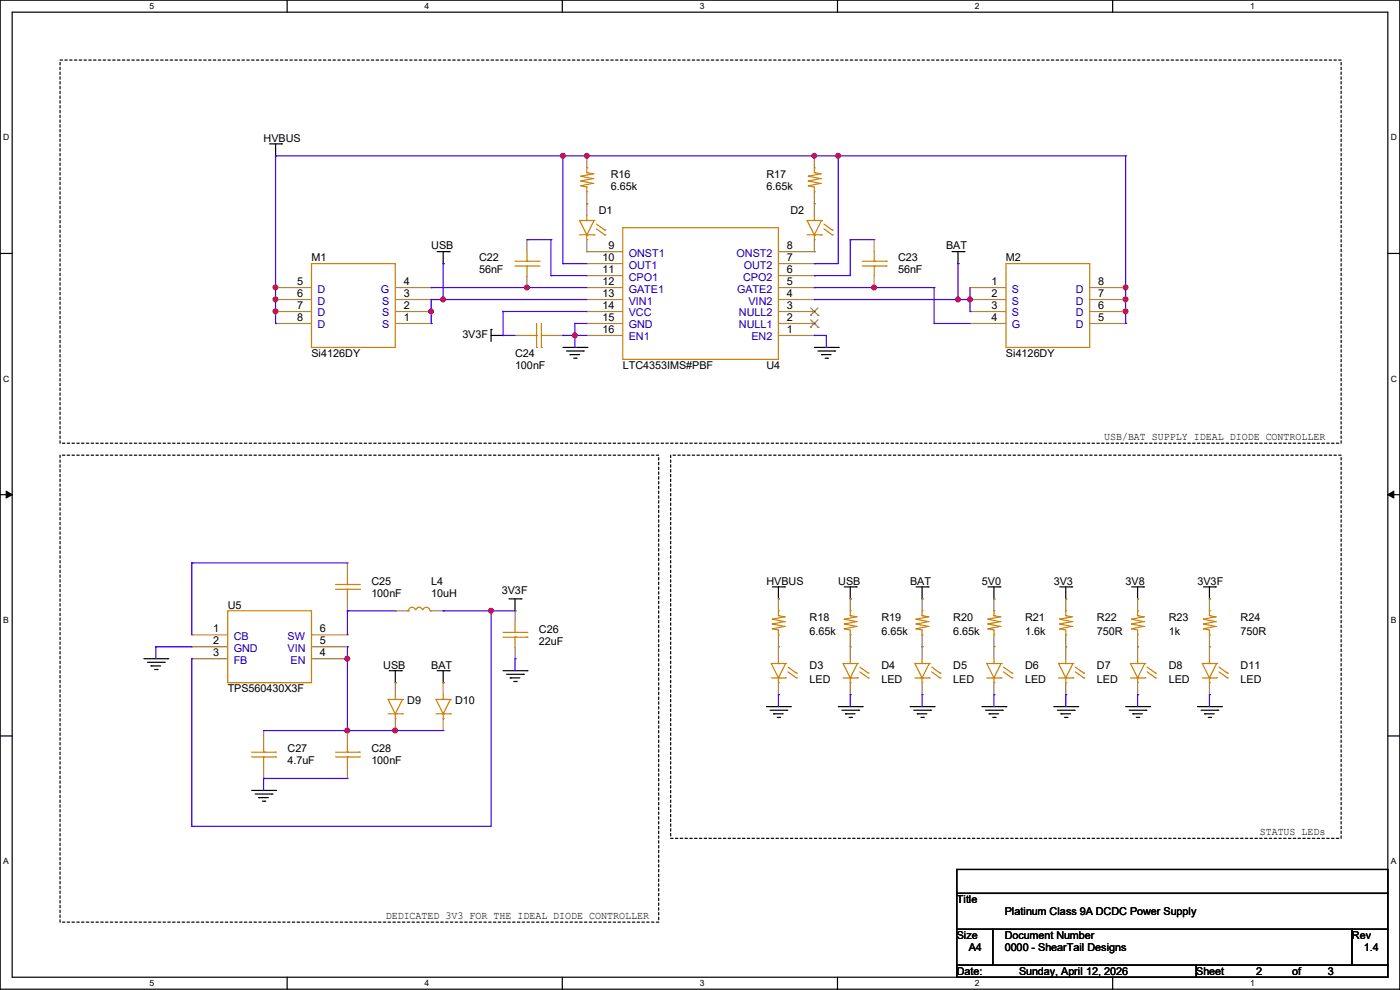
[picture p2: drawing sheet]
<svg xmlns="http://www.w3.org/2000/svg" width="297mm" height="210mm" viewBox="0 0 297 210" stroke-linecap="round" stroke-linejoin="round" font-family="sans-serif">
<path d="M0 0h297v209.8h-297zM2.6 2.6h291.8v204.7h-291.8z" fill="none" stroke="#000" stroke-width=".25"/>
<g fill="#fff">
<path d="M31.7 .3h1v2h-1z"/>
<path d="M31.7 207.6h1v1.9h-1z"/>
</g>
<path d="M60.9 0v2.6M60.9 207.3v2.5" fill="none" stroke="#000" stroke-width=".25"/>
<g fill="#fff">
<path d="M90.1 .3h1v2h-1z"/>
<path d="M90.1 207.6h1v1.9h-1z"/>
</g>
<path d="M119.3 0v2.6M119.3 207.3v2.5" fill="none" stroke="#000" stroke-width=".25"/>
<g fill="#fff">
<path d="M148.5 .3h.9v2h-.9z"/>
<path d="M148.5 207.6h.9v1.9h-.9z"/>
</g>
<path d="M177.7 0v2.6M177.7 207.3v2.5" fill="none" stroke="#000" stroke-width=".25"/>
<g fill="#fff">
<path d="M206.8 .3h1v2h-1z"/>
<path d="M206.8 207.6h1v1.9h-1z"/>
</g>
<path d="M236.1 0v2.6M236.1 207.3v2.5" fill="none" stroke="#000" stroke-width=".25"/>
<g fill="#fff">
<path d="M265.2 .3h1v2h-1z"/>
<path d="M265.2 207.6h1v1.9h-1z"/>
<path d="M.7 28.2h1.2v1.9h-1.2z"/>
<path d="M295.1 28.2h1.2v1.9h-1.2z"/>
<path d="M.7 79.3h1.2v2h-1.2z"/>
<path d="M295.1 79.3h1.2v2h-1.2z"/>
</g>
<path d="M0 53.8h2.6M294.4 53.8h2.6" fill="none" stroke="#000" stroke-width=".25"/>
<g fill="#fff">
<path d="M.7 130.5h1.2v2h-1.2z"/>
<path d="M295.1 130.5h1.1v2h-1.1z"/>
</g>
<path d="M0 104.9h2.6M294.4 104.9h2.6" fill="none" stroke="#000" stroke-width=".25"/>
<path d="M1.3 104.2l1.3 .7-1.3 .8zM294.4 104.9l1.3-.7v1.5z" fill="#000" stroke="#000" stroke-width=".21"/>
<g fill="#fff">
<path d="M.7 181.7h1.2v2h-1.2z"/>
<path d="M295.1 181.7h1.1v2h-1.1z"/>
</g>
<g fill="none" stroke="#000" stroke-width=".25">
<path d="M57.2 30.5h2.5M58.5 33.1h.1M58.5 30.5v2.6M59.7 30.5h.1M92.8 53.4h2.5M94 55.9h.1M94 53.4v2.5M95.3 53.4h.1M202 53.4h2.5M203.2 55.9h.1M203.2 53.4v2.5M204.5 53.4h.1"/>
<path d="M104.2 69.9h.1M104.2 71.2h2.5M104.2 69.9v2.5M106.7 71.2h.1M119.4 73.7h5.1M120.2 74.5h3.5M120.9 75.2h.1M120.9 75.2h2.1M121.7 76h.5M122.2 76h.1M123.7 74.5h.1M124.5 73.7h.1"/>
<path d="M172.8 73.7h5M173.5 74.5h3.6M174.3 75.2h.1M174.3 75.2h2M175 76h.6M175.6 76h.1M177.1 74.5h.1M177.8 73.7h.1M30.5 139.7h5.1M35.6 139.7h.1M108 127h2.5M109.3 129.6h.1"/>
<path d="M109.3 127v2.6M110.5 127h.1M163.9 124.5h2.5M165.1 127h.1M165.1 124.5v2.5M166.4 124.5h.1M179.1 124.5h2.6M180.4 127h.1M180.4 124.5v2.5M181.7 124.5h.1M194.4 124.5h2.5M195.6 127h.1"/>
<path d="M195.6 124.5v2.5M196.9 124.5h.1M209.6 124.5h2.5M210.9 127h.1M210.9 124.5v2.5M212.1 124.5h.1M224.8 124.5h2.6M226.1 127h.1M226.1 124.5v2.5M227.4 124.5h.1M240.1 124.5h2.5M241.3 127h.1"/>
<path d="M241.3 124.5v2.5M242.6 124.5h.1M255.3 124.5h2.6M256.6 127h.1M256.6 124.5v2.5M257.9 124.5h.1M0 156.1h2.6M31.3 140.5h3.5M32 141.3h.1M32 141.3h2.1M32.8 142h.5M33.3 142h.1"/>
<path d="M34.8 140.5h.1M82.6 142.3h2.5M83.9 144.8h.1M83.9 142.3v2.5M85.1 142.3h.1M92.8 142.3h2.5M94 144.8h.1M94 142.3v2.5M95.3 142.3h.1M106.7 142.3h5.1M107.5 143h3.5M108.2 143.8h.1"/>
<path d="M108.2 143.8h2.1M109 144.6h.5M109.5 144.6h.1M111 143h.1M111.8 142.3h.1M162.6 149.9h5.1M163.4 150.7h3.5M164.1 151.4h.1M164.1 151.4h2.1M164.9 152.2h.5M165.4 152.2h.1M166.9 150.7h.1"/>
<path d="M167.7 149.9h.1M177.8 149.9h5.1M178.6 150.7h3.6M179.4 151.4h.1M179.4 151.4h2M180.1 152.2h.5M180.6 152.2h.1M182.2 150.7h.1M182.9 149.9h.1M193.1 149.9h5.1M193.8 150.7h3.6M194.6 151.4h.1"/>
<path d="M194.6 151.4h2M195.4 152.2h.5M195.9 152.2h.1M197.4 150.7h.1M198.2 149.9h.1M208.3 149.9h5.1M209.1 150.7h3.5M209.8 151.4h.1M209.8 151.4h2.1M210.6 152.2h.5M211.1 152.2h.1M212.6 150.7h.1"/>
<path d="M213.4 149.9h.1M223.6 149.9h5M224.3 150.7h3.6M225.1 151.4h.1M225.1 151.4h2M225.8 152.2h.6M226.4 152.2h.1M227.9 150.7h.1M228.6 149.9h.1M238.8 149.9h5.1M239.6 150.7h3.5M240.3 151.4h.1"/>
<path d="M240.3 151.4h2.1M241.1 152.2h.5M241.6 152.2h.1M243.1 150.7h.1M243.9 149.9h.1M254 149.9h5.1M254.8 150.7h3.6M255.6 151.4h.1M255.6 151.4h2M256.3 152.2h.5M256.8 152.2h.1M258.4 150.7h.1"/>
<path d="M259.1 149.9h.1M294.4 156.1h2.6M53.4 167.7h5.1M54.1 168.4h3.6M54.9 169.2h.1M54.9 169.2h2M55.7 170h.5M56.2 170h.1M57.7 168.4h.1M58.5 167.7h.1M203 184.4h91.4v5.1h-91.4zM203 189.5h91.4v7.6h-91.4z"/>
<path d="M203 197.1h7.6v7.7h-7.6zM210.6 197.1h76.2v7.7h-76.2zM286.8 197.1h7.6v7.7h-7.6zM203 204.8h50.8v2.5h-50.8zM253.8 204.8h40.6v2.5h-40.6z"/>
</g>
<path d="M12.7 12.7h271.8v81.3h-271.8zM12.7 96.6h127v99h-127zM142.3 96.6h142.2v81.2h-142.2z" fill="none" stroke="#000" stroke-width=".25" stroke-dasharray=".5"/>
<g fill="none" stroke="#cc8006" stroke-width=".25">
<path d="M123.2 39.4h.1M123.2 38.4h.1M123.2 37.4h.1M123.2 39.4l1.3 .3v1M123.2 38.4l2.6 .5M123.2 37.4l2.6 .5M124.5 36.6h.1M124.5 35.6h.1M124.5 35.6v1M124.5 36.6l1.3 .3M125.8 38.9h.1M125.8 36.9h.1"/>
<path d="M125.8 37.9h.1M125.8 38.9l-2.6 .5M125.8 36.9l-2.6 .5M125.8 37.9l-2.6 .5M171.5 39.4h.1M171.5 38.4h.1M171.5 37.4h.1M171.5 39.4l1.3 .3v1M171.5 38.4l2.5 .5M171.5 37.4l2.5 .5M172.8 36.6h.1M172.8 35.6h.1"/>
<path d="M172.8 35.6v1M172.8 36.6l1.2 .3M174 38.9h.1M174 36.9h.1M174 37.9h.1M174 38.9l-2.5 .5M174 36.9l-2.5 .5M174 37.9l-2.5 .5M66.1 55.9h17.8v17.8h-17.8zM109.3 55.4h5M109.3 56.4h5M111.8 55.4h.1"/>
<path d="M111.8 56.4h.1M111.8 53.4v2M111.8 56.4v2.1M114.3 55.4h.1M114.3 56.4h.1M123 49.8h3M124.5 49.8h.1M124.5 50.8h.1M124.5 46.8h.1M124.5 40.7h.1M124.5 45.8v1M124.5 49.8v1"/>
<path d="M126 46.8h.1M126 49.8h.1M126 46.8h-3l1.5 3M126 46.8l-1.5 3M126.5 47.5l1.8 1.3M126.5 48.6l1.8 1.2M128.3 48.8h.1M128.3 49.8h.1M132.1 48.3h33v27.9h-33zM171.2 49.8h3.1M172.8 49.8h.1M172.8 50.8h.1"/>
<path d="M172.8 46.8h.1M172.8 40.7h.1M172.8 45.8v1M172.8 49.8v1M174.3 46.8h.1M174.3 49.8h.1M174.3 46.8h-3.1l1.6 3M174.3 46.8l-1.5 3M174.8 47.5l1.8 1.3M174.8 48.6l1.8 1.2M176.6 48.8h.1M176.6 49.8h.1"/>
<path d="M182.9 55.4h5.1M182.9 56.4h5.1M185.5 55.4h.1M185.5 56.4h.1M185.5 53.4v2M185.5 56.4v2.1M188 55.4h.1M188 56.4h.1M213.4 55.9h17.8v17.8h-17.8zM111.8 71.2h2M113.8 73.7h.1M113.8 71.2h.1"/>
<path d="M113.8 68.6v5.1M114.9 73.7h.1M114.9 71.2h.1M114.9 68.6v5.1M114.9 71.2h2M48.3 129.6h17.8v15.2h-17.8zM71.2 124h5M71.2 125h5M73.7 124h.1M73.7 125h.1M73.7 122v2M73.7 125v2"/>
<path d="M76.2 124h.1M76.2 125h.1M86.4 129.6h.3M86.7 129.6h.1M86.7 129.3a.74 .74 0 0 1 .7-.5 .74 .74 0 0 1 .7 .5M88.2 129.3a.74 .74 0 0 1 .7-.5 .74 .74 0 0 1 .7 .5M89.7 129.3a.74 .74 0 0 1 .8-.5 .74 .74 0 0 1 .7 .5M91.2 129.6h.1M91.2 129.6h.3M106.7 134.2h5.1M106.7 135.2h5.1M109.3 134.2h.1"/>
<path d="M109.3 135.2h.1M109.3 132.1v2.1M109.3 135.2v2M111.8 134.2h.1M111.8 135.2h.1M163.9 133.4h.1M163.9 132.4h.1M163.9 131.4h.1M163.9 133.4l1.2 .2v1.1M163.9 132.4l2.5 .5M163.9 131.4l2.5 .5M165.1 134.7h.1"/>
<path d="M165.1 130.6h.1M165.1 129.6h.1M165.1 130.6l1.3 .3M165.1 129.6v1M165.1 139.7v1.1M166.4 132.9h.1M166.4 130.9h.1M166.4 131.9h.1M166.4 132.9l-2.5 .5M166.4 130.9l-2.5 .5M166.4 131.9l-2.5 .5M179.1 133.4h.1"/>
<path d="M179.1 132.4h.1M179.1 131.4h.1M179.1 133.4l1.3 .2v1.1M179.1 132.4l2.6 .5M179.1 131.4l2.6 .5M180.4 134.7h.1M180.4 130.6h.1M180.4 129.6h.1M180.4 129.6v1M180.4 139.7v1.1M180.4 130.6l1.3 .3M181.7 132.9h.1"/>
<path d="M181.7 130.9h.1M181.7 131.9h.1M181.7 132.9l-2.6 .5M181.7 130.9l-2.6 .5M181.7 131.9l-2.6 .5M194.4 133.4h.1M194.4 132.4h.1M194.4 131.4h.1M194.4 133.4l1.2 .2v1.1M194.4 132.4l2.5 .5M194.4 131.4l2.5 .5M195.6 134.7h.1"/>
<path d="M195.6 130.6h.1M195.6 129.6h.1M195.6 129.6v1M195.6 139.7v1.1M195.6 130.6l1.3 .3M196.9 132.9h.1M196.9 130.9h.1M196.9 131.9h.1M196.9 132.9l-2.5 .5M196.9 130.9l-2.5 .5M196.9 131.9l-2.5 .5M209.6 133.4h.1"/>
<path d="M209.6 132.4h.1M209.6 131.4h.1M209.6 133.4l1.3 .2v1.1M209.6 132.4l2.5 .5M209.6 131.4l2.5 .5M210.9 134.7h.1M210.9 130.6h.1M210.9 129.6h.1M210.9 129.6v1M210.9 139.7v1.1M210.9 130.6l1.2 .3M212.1 132.9h.1"/>
<path d="M212.1 130.9h.1M212.1 131.9h.1M212.1 132.9l-2.5 .5M212.1 130.9l-2.5 .5M212.1 131.9l-2.5 .5M224.8 133.4h.1M224.8 132.4h.1M224.8 131.4h.1M224.8 133.4l1.3 .2v1.1M224.8 132.4l2.6 .5M224.8 131.4l2.6 .5M226.1 134.7h.1"/>
<path d="M226.1 130.6h.1M226.1 129.6h.1M226.1 129.6v1M226.1 139.7v1.1M226.1 130.6l1.3 .3M227.4 132.9h.1M227.4 130.9h.1M227.4 131.9h.1M227.4 132.9l-2.6 .5M227.4 130.9l-2.6 .5M227.4 131.9l-2.6 .5M240.1 133.4h.1"/>
<path d="M240.1 132.4h.1M240.1 131.4h.1M240.1 133.4l1.2 .2v1.1M240.1 132.4l2.5 .5M240.1 131.4l2.5 .5M241.3 134.7h.1M241.3 130.6h.1M241.3 129.6h.1M241.3 129.6v1M241.3 139.7v1.1M241.3 130.6l1.3 .3M242.6 132.9h.1"/>
<path d="M242.6 130.9h.1M242.6 131.9h.1M242.6 132.9l-2.5 .5M242.6 130.9l-2.5 .5M242.6 131.9l-2.5 .5M255.3 133.4h.1M255.3 132.4h.1M255.3 131.4h.1M255.3 133.4l1.3 .2v1.1M255.3 132.4l2.6 .5M255.3 131.4l2.6 .5M256.6 134.7h.1"/>
<path d="M256.6 130.6h.1M256.6 129.6h.1M256.6 129.6v1M256.6 139.7v1.1M256.6 130.6l1.3 .3M257.9 132.9h.1M257.9 130.9h.1M257.9 131.9h.1M257.9 132.9l-2.6 .5M257.9 130.9l-2.6 .5M257.9 131.9l-2.6 .5M53.4 159.6h5.1"/>
<path d="M55.9 159.6h.1M55.9 157.5v2.1M58.5 159.6h.1M71.2 159.6h5M73.7 159.6h.1M73.7 157.5v2.1M76.2 159.6h.1M82.3 151.4h3.1M83.9 151.4h.1M83.9 152.4h.1M83.9 148.4h.1M83.9 147.4v1"/>
<path d="M83.9 151.4v1M85.4 148.4h.1M85.4 151.4h.1M85.4 148.4h-3.1l1.6 3M85.4 148.4l-1.5 3M92.5 151.4h3M94 151.4h.1M94 152.4h.1M94 148.4h.1M94 147.4v1M94 151.4v1M95.5 148.4h.1"/>
<path d="M95.5 151.4h.1M95.5 148.4h-3l1.5 3M95.5 148.4l-1.5 3M163.6 143.8h3.1M165.1 143.8h.1M165.1 144.8h.1M165.1 140.8h.1M165.1 143.8v1M166.7 140.8h.1M166.7 143.8h.1M166.7 140.8h-3.1l1.5 3M166.7 140.8l-1.6 3"/>
<path d="M167.2 141.5l1.8 1.3M167.2 142.5l1.8 1.3M169 142.8h.1M169 143.8h.1M178.9 143.8h3M180.4 143.8h.1M180.4 144.8h.1M180.4 140.8h.1M180.4 143.8v1M181.9 140.8h.1M181.9 143.8h.1M181.9 140.8h-3l1.5 3"/>
<path d="M181.9 140.8l-1.5 3M182.4 141.5l1.8 1.3M182.4 142.5l1.8 1.3M184.2 142.8h.1M184.2 143.8h.1M194.1 143.8h3M195.6 143.8h.1M195.6 144.8h.1M195.6 140.8h.1M195.6 143.8v1M197.1 140.8h.1M197.1 143.8h.1"/>
<path d="M197.1 140.8h-3l1.5 3M197.1 140.8l-1.5 3M197.7 141.5l1.7 1.3M197.7 142.5l1.7 1.3M199.4 142.8h.1M199.4 143.8h.1M209.3 143.8h3.1M210.9 143.8h.1M210.9 144.8h.1M210.9 140.8h.1M210.9 143.8v1M212.4 140.8h.1"/>
<path d="M212.4 143.8h.1M212.4 140.8h-3.1l1.6 3M212.4 140.8l-1.5 3M212.9 141.5l1.8 1.3M212.9 142.5l1.8 1.3M214.7 142.8h.1M214.7 143.8h.1M224.6 143.8h3M226.1 143.8h.1M226.1 144.8h.1M226.1 140.8h.1M226.1 143.8v1"/>
<path d="M227.6 140.8h.1M227.6 143.8h.1M227.6 140.8h-3l1.5 3M227.6 140.8l-1.5 3M228.1 141.5l1.8 1.3M228.1 142.5l1.8 1.3M229.9 142.8h.1M229.9 143.8h.1M239.8 143.8h3.1M241.3 143.8h.1M241.3 144.8h.1M241.3 140.8h.1"/>
<path d="M241.3 143.8v1M242.9 140.8h.1M242.9 143.8h.1M242.9 140.8h-3.1l1.5 3M242.9 140.8l-1.6 3M243.4 141.5l1.8 1.3M243.4 142.5l1.8 1.3M245.2 142.8h.1M245.2 143.8h.1M255.1 143.8h3M256.6 143.8h.1M256.6 144.8h.1"/>
<path d="M256.6 140.8h.1M256.6 143.8v1M258.1 140.8h.1M258.1 143.8h.1M258.1 140.8h-3l1.5 3M258.1 140.8l-1.5 3M258.6 141.5l1.8 1.3M258.6 142.5l1.8 1.3M260.4 142.8h.1M260.4 143.8h.1M53.4 160.6h5.1M55.9 160.6h.1"/>
<path d="M55.9 160.6v2M58.5 160.6h.1M71.2 160.6h5M73.7 160.6h.1M73.7 160.6v2M76.2 160.6h.1"/>
</g>
<g fill="none" stroke="#a84" stroke-width=".25">
<path d="M124.5 33.1h.1M124.5 33.1v2.5M172.8 33.1h.1M172.8 33.1v2.5M111.8 50.8h.1M111.8 50.8v2.6M111.8 58.5v2.5M124.5 43.2h.1M124.5 53.4h.1M124.5 55.9h.1M124.5 58.5h.1M124.5 40.7v5.1"/>
<path d="M124.5 50.8v2.6M124.5 58.5h7.6M124.5 55.9h7.6M124.5 53.4h7.6M165.1 58.5h7.7M165.1 55.9h7.7M165.1 53.4h7.7M172.8 43.2h.1M172.8 53.4h.1M172.8 58.5h.1M172.8 55.9h.1M172.8 40.7v5.1"/>
<path d="M172.8 50.8v2.6M185.5 50.8h.1M185.5 50.8v2.6M185.5 58.5v2.5M58.5 61h.1M58.5 63.5h.1M58.5 66.1h.1M58.5 68.6h.1M58.5 68.6h7.6M58.5 66.1h7.6M58.5 63.5h7.6M58.5 61h7.6"/>
<path d="M83.9 68.6h7.6M83.9 66.1h7.6M83.9 63.5h7.6M83.9 61h7.6M91.5 68.6h.1M91.5 66.1h.1M91.5 63.5h.1M91.5 61h.1M109.3 71.2h.1M109.3 71.2h2.5M111.8 61h.1M116.9 71.2h2.5"/>
<path d="M119.4 71.2h.1M124.5 61h.1M124.5 63.5h.1M124.5 66.1h.1M124.5 68.6h.1M124.5 71.2h.1M124.5 68.6h7.6M124.5 66.1h7.6M124.5 63.5h7.6M124.5 61h7.6M124.5 71.2h7.6M165.1 68.6h7.7"/>
<path d="M165.1 66.1h7.7M165.1 63.5h7.7M165.1 61h7.7M165.1 71.2h7.7M172.8 71.2h.1M172.8 68.6h.1M172.8 66.1h.1M172.8 63.5h.1M172.8 61h.1M185.5 61h.1M205.8 61h.1M205.8 63.5h.1"/>
<path d="M205.8 66.1h.1M205.8 68.6h.1M205.8 68.6h7.6M205.8 66.1h7.6M205.8 63.5h7.6M205.8 61h7.6M231.2 68.6h7.6M231.2 66.1h7.6M231.2 63.5h7.6M231.2 61h7.6M238.8 68.6h.1M238.8 66.1h.1"/>
<path d="M238.8 63.5h.1M238.8 61h.1M73.7 119.4h.1M73.7 119.4v2.6M40.7 134.7h.1M40.7 137.2h.1M40.7 139.7h.1M40.7 134.7h7.6M40.7 137.2h7.6M40.7 139.7h7.6M66.1 134.7h7.6M66.1 137.2h7.6"/>
<path d="M66.1 139.7h7.6M73.7 129.6h.1M73.7 139.7h.1M73.7 137.2h.1M73.7 134.7h.1M73.7 127v2.6M83.9 129.6h.1M83.9 129.6h2.5M91.5 129.6h2.5M94 129.6h.1M109.3 139.7h.1M109.3 129.6h.1"/>
<path d="M109.3 129.6v2.5M109.3 137.2v2.5M165.1 137.2h.1M165.1 127h.1M165.1 127v2.6M165.1 134.7v5M180.4 137.2h.1M180.4 127h.1M180.4 127v2.6M180.4 134.7v5M195.6 137.2h.1M195.6 127h.1"/>
<path d="M195.6 127v2.6M195.6 134.7v5M210.9 137.2h.1M210.9 127h.1M210.9 127v2.6M210.9 134.7v5M226.1 137.2h.1M226.1 127h.1M226.1 127v2.6M226.1 134.7v5M241.3 137.2h.1M241.3 127h.1"/>
<path d="M241.3 127v2.6M241.3 134.7v5M256.6 137.2h.1M256.6 127h.1M256.6 127v2.6M256.6 134.7v5M55.9 155h.1M55.9 155v2.5M73.7 155h.1M73.7 155v2.5M83.9 144.8h.1M83.9 155h.1"/>
<path d="M83.9 144.8v2.6M83.9 152.4v2.6M94 144.8h.1M94 155h.1M94 144.8v2.6M94 152.4v2.6M165.1 147.4h.1M165.1 144.8v2.6M180.4 147.4h.1M180.4 144.8v2.6M195.6 147.4h.1M195.6 144.8v2.6"/>
<path d="M210.9 147.4h.1M210.9 144.8v2.6M226.1 147.4h.1M226.1 144.8v2.6M241.3 147.4h.1M241.3 144.8v2.6M256.6 147.4h.1M256.6 144.8v2.6M55.9 165.1h.1M55.9 162.6v2.5M73.7 165.1h.1M73.7 162.6v2.5"/>
</g>
<path d="M172 69.4h.1M172 66.9h.1M172 67.9l1.6 1.5M172 65.3l1.6 1.6M173.5 67.9l-1.5 1.5M173.5 65.3l-1.5 1.6M173.6 69.4h.1M173.6 66.9h.1" fill="none" stroke="#804000" stroke-width=".21"/>
<g fill="none" stroke="#4200ff" stroke-width=".25">
<path d="M58.5 33.1h.1M58.5 33.1v35.5M58.5 33.1h180.3M119.4 33.1h.1M119.4 33.1v22.8M124.5 33.1h.1M172.8 33.1h.1M177.8 33.1h.1M177.8 33.1v22.8h-5M238.8 33.1h.1M238.8 33.1v35.5M94 55.9h.1"/>
<path d="M94 55.9v7.6M111.8 50.8h.1M111.8 50.8h5.1M116.9 50.8h.1M116.9 58.5h.1M116.9 50.8v7.7M116.9 58.5h7.6M119.4 55.9h.1M119.4 55.9h5.1M172.8 55.9h.1M172.8 58.5h.1M180.4 50.8h.1"/>
<path d="M180.4 50.8h5.1M180.4 50.8v7.7h-7.6M203.2 55.9h.1M203.2 55.9v7.6M58.5 63.5h.1M58.5 66.1h.1M58.5 68.6h.1M91.5 61h.1M91.5 66.1h.1M91.5 63.5h.1M91.5 68.6h.1M91.5 61h33"/>
<path d="M91.5 63.5v5.1M91.5 63.5h33M94 63.5h.1M106.7 66.1h.1M106.7 71.2h.1M106.7 66.1h17.8M106.7 66.1v5.1M106.7 71.2h2.6M111.8 61h.1M119.4 71.2h.1M119.4 71.2h5.1M122 71.2h.1"/>
<path d="M122 68.6h.1M122 73.7h.1M122 68.6v5.1M122 68.6h2.5M172.8 61h.1M172.8 63.5h.1M172.8 71.2h.1M172.8 61h25.4M172.8 63.5h33M172.8 71.2h2.5v2.5M175.3 73.7h.1M185.5 61h.1"/>
<path d="M198.2 61h.1M198.2 68.6h.1M198.2 61v7.6M198.2 68.6h7.6M203.2 63.5h.1M205.8 63.5h.1M205.8 66.1h.1M205.8 61v5.1M238.8 63.5h.1M238.8 66.1h.1M238.8 68.6h.1M40.7 119.4h.1"/>
<path d="M40.7 119.4h33M40.7 119.4v15.3M33.1 137.2h.1M33.1 137.2h7.6M33.1 137.2v2.5M40.7 139.7h.1M40.7 139.7v35.6M73.7 129.6h.1M73.7 137.2h.1M73.7 139.7h.1M73.7 129.6h10.2M73.7 129.6v5.1"/>
<path d="M73.7 137.2v17.8M94 129.6h.1M94 129.6h15.3M104.2 129.6h.1M104.2 129.6v45.7h-63.5M109.3 139.7h.1M109.3 139.7v2.6M55.9 155h.1M55.9 155h38.1M73.7 155h.1M83.9 155h.1M165.1 147.4h.1"/>
<path d="M165.1 147.4v2.5M180.4 147.4h.1M180.4 147.4v2.5M195.6 147.4h.1M195.6 147.4v2.5M210.9 147.4h.1M210.9 147.4v2.5M226.1 147.4h.1M226.1 147.4v2.5M241.3 147.4h.1M241.3 147.4v2.5M256.6 147.4h.1"/>
<path d="M256.6 147.4v2.5M40.7 175.3h.1M55.9 165.1h.1M55.9 165.1h17.8M55.9 165.1v2.6"/>
</g>
<g fill="#f00" stroke="#f00" stroke-width=".25">
<circle cx="58.4" cy="61" r=".49"/>
<circle cx="119.4" cy="33" r=".49"/>
<circle cx="172.7" cy="33" r=".49"/>
<circle cx="124.5" cy="33" r=".49"/>
<circle cx="177.8" cy="33" r=".49"/>
<circle cx="238.8" cy="61" r=".49"/>
<circle cx="58.4" cy="63.5" r=".49"/>
<circle cx="111.8" cy="61" r=".49"/>
<circle cx="185.4" cy="61" r=".49"/>
<circle cx="91.5" cy="66.1" r=".49"/>
<circle cx="94" cy="63.5" r=".49"/>
<circle cx="203.2" cy="63.5" r=".49"/>
<circle cx="205.8" cy="63.5" r=".49"/>
<circle cx="238.8" cy="63.5" r=".49"/>
<circle cx="238.8" cy="66.1" r=".49"/>
<circle cx="58.4" cy="66.1" r=".49"/>
<circle cx="121.9" cy="71.1" r=".49"/>
<circle cx="73.7" cy="139.7" r=".49"/>
<circle cx="104.2" cy="129.6" r=".49"/>
<circle cx="83.8" cy="155" r=".49"/>
<circle cx="73.7" cy="155" r=".49"/>
</g>
<g font-size="2.3">
<text x="55.9" y="30.1">HVBUS</text>
<text x="129.6" y="37.7">R16</text>
<text x="129.6" y="40.2">6.65k</text>
<text x="162.6" y="37.7">R17</text>
<text x="162.6" y="40.2">6.65k</text>
<text x="127" y="45.3">D1</text>
<text x="167.7" y="45.3">D2</text>
<text x="91.5" y="52.9">USB</text>
<text x="129.1" y="52.8">9</text>
<text x="166.9" y="52.8">8</text>
<text x="200.7" y="52.9">BAT</text>
<text x="66.1" y="55.5">M1</text>
<text x="101.6" y="55.5">C22</text>
<text x="101.6" y="58">56nF</text>
<text x="127.8" y="55.4">10</text>
<text x="127.8" y="57.9">11</text>
<text x="166.9" y="57.9">6</text>
<text x="166.9" y="55.4">7</text>
<text x="190.5" y="55.5">C23</text>
<text x="190.5" y="58">56nF</text>
<text x="213.4" y="55.5">M2</text>
<text x="63" y="60.5">5</text>
<text x="63" y="63">6</text>
<text x="63" y="65.5">7</text>
<text x="85.6" y="65.5">2</text>
<text x="85.6" y="63">3</text>
<text x="85.6" y="60.5">4</text>
<text x="127.8" y="60.5">12</text>
<text x="127.8" y="63">13</text>
<text x="127.8" y="65.5">14</text>
<text x="166.9" y="65.5">3</text>
<text x="166.9" y="63">4</text>
<text x="166.9" y="60.5">5</text>
<text x="210.4" y="60.5">1</text>
<text x="210.4" y="63">2</text>
<text x="210.4" y="65.5">3</text>
<text x="233" y="65.5">6</text>
<text x="233" y="63">7</text>
<text x="233" y="60.5">8</text>
<text x="63" y="68.1">8</text>
<text x="85.6" y="68.1">1</text>
<text x="98.1" y="71.7">3V3F</text>
<text x="127.8" y="68.1">15</text>
<text x="127.8" y="70.6">16</text>
<text x="166.9" y="70.6">1</text>
<text x="166.9" y="68.1">2</text>
<text x="210.4" y="68.1">4</text>
<text x="233" y="68.1">5</text>
<text x="66.1" y="75.8">Si4126DY</text>
<text x="109.3" y="75.8">C24</text>
<text x="213.4" y="75.8">Si4126DY</text>
<text x="109.3" y="78.3">100nF</text>
<text x="132.1" y="78.3">LTC4353IMS#PBF</text>
<text x="162.6" y="78.3">U4</text>
<text x="234.2" y="93.3">USB/BAT SUPPLY IDEAL DIODE CONTROLLER</text>
<text x="78.8" y="124">C25</text>
<text x="91.5" y="124">L4</text>
<text x="162.6" y="124">HVBUS</text>
<text x="177.8" y="124">USB</text>
<text x="193.1" y="124">BAT</text>
<text x="208.3" y="124">5V0</text>
<text x="223.6" y="124">3V3</text>
<text x="238.8" y="124">3V8</text>
<text x="254" y="124">3V3F</text>
<text x="48.3" y="129.1">U5</text>
<text x="78.8" y="126.6">100nF</text>
<text x="91.5" y="126.6">10uH</text>
<text x="106.5" y="126.1">3V3F</text>
<text x="171.7" y="131.7">R18</text>
<text x="187" y="131.7">R19</text>
<text x="202.2" y="131.7">R20</text>
<text x="217.5" y="131.7">R21</text>
<text x="232.7" y="131.7">R22</text>
<text x="247.9" y="131.7">R23</text>
<text x="263.2" y="131.7">R24</text>
<text x="45.3" y="134.1">1</text>
<text x="45.3" y="136.7">2</text>
<text x="67.9" y="136.7">5</text>
<text x="67.9" y="134.1">6</text>
<text x="114.3" y="134.2">C26</text>
<text x="114.3" y="136.7">22uF</text>
<text x="171.7" y="134.7">6.65k</text>
<text x="187" y="134.7">6.65k</text>
<text x="202.2" y="134.7">6.65k</text>
<text x="217.5" y="134.7">1.6k</text>
<text x="232.7" y="134.7">750R</text>
<text x="247.9" y="134.7">1k</text>
<text x="263.2" y="134.7">750R</text>
<text x="45.3" y="139.2">3</text>
<text x="67.9" y="139.2">4</text>
<text x="81.3" y="141.8">USB</text>
<text x="91.5" y="141.8">BAT</text>
<text x="171.7" y="141.8">D3</text>
<text x="187" y="141.8">D4</text>
<text x="202.2" y="141.8">D5</text>
<text x="217.5" y="141.8">D6</text>
<text x="232.7" y="141.8">D7</text>
<text x="247.9" y="141.8">D8</text>
<text x="263.2" y="141.8">D11</text>
<text x="48.3" y="146.9">TPS560430X3F</text>
<text x="86.4" y="149.4">D9</text>
<text x="96.6" y="149.4">D10</text>
<text x="171.7" y="144.9">LED</text>
<text x="187" y="144.9">LED</text>
<text x="202.2" y="144.9">LED</text>
<text x="217.5" y="144.9">LED</text>
<text x="232.7" y="144.9">LED</text>
<text x="247.9" y="144.9">LED</text>
<text x="263.2" y="144.9">LED</text>
<text x="61" y="159.6">C27</text>
<text x="78.8" y="159.6">C28</text>
<text x="61" y="162.1">4.7uF</text>
<text x="78.8" y="162.1">100nF</text>
<text x="267.2" y="177.2">STATUS LEDs</text>
<text x="203" y="191.6">Title</text>
<text x="81.8" y="194.9">DEDICATED 3V3 FOR THE IDEAL DIODE CONTROLLER</text>
<text x="213.2" y="194.1">Platinum Class 9A DCDC Power Supply</text>
<text x="203" y="199.2">Size</text>
<text x="205.5" y="201.8">A4</text>
<text x="213.1" y="199.2">Document Number</text>
<text x="213.2" y="201.8">0000 - ShearTail Designs</text>
<text x="286.8" y="199.2">Rev</text>
<text x="289.4" y="201.8">1.4</text>
<text x="203" y="206.8">Date:</text>
<text x="216.2" y="206.8">Sunday, April 12, 2026</text>
<text x="253.8" y="206.8">Sheet</text>
<text x="266.5" y="206.8">2</text>
<text x="274.1" y="206.8">of</text>
<text x="281.7" y="206.8">3</text>
</g>
<g font-size="2.3" fill="#00c">
<text x="133.4" y="54.4">ONST1</text>
<text x="133.4" y="57">OUT1</text>
<text x="133.4" y="59.5">CPO1</text>
<text x="156.3" y="54.4">ONST2</text>
<text x="157.7" y="59.5">CPO2</text>
<text x="157.8" y="57">OUT2</text>
<text x="67.4" y="62.1">D</text>
<text x="67.4" y="64.6">D</text>
<text x="80.8" y="62.1">G</text>
<text x="81.1" y="64.6">S</text>
<text x="133.4" y="62.1">GATE1</text>
<text x="133.4" y="64.6">VIN1</text>
<text x="156.4" y="62.1">GATE2</text>
<text x="158.8" y="64.6">VIN2</text>
<text x="214.7" y="62.1">S</text>
<text x="214.7" y="64.6">S</text>
<text x="228.3" y="64.6">D</text>
<text x="228.3" y="62.1">D</text>
<text x="67.4" y="67.1">D</text>
<text x="67.4" y="69.7">D</text>
<text x="81.1" y="69.7">S</text>
<text x="81.1" y="67.1">S</text>
<text x="133.4" y="67.1">VCC</text>
<text x="133.4" y="69.7">GND</text>
<text x="156.8" y="69.7">NULL1</text>
<text x="156.8" y="67.1">NULL2</text>
<text x="214.7" y="67.1">S</text>
<text x="214.7" y="69.7">G</text>
<text x="228.3" y="69.7">D</text>
<text x="228.3" y="67.1">D</text>
<text x="133.4" y="72.2">EN1</text>
<text x="159.4" y="72.2">EN2</text>
<text x="49.6" y="135.7">CB</text>
<text x="61" y="135.7">SW</text>
<text x="49.6" y="138.3">GND</text>
<text x="49.6" y="140.8">FB</text>
<text x="61" y="138.3">VIN</text>
<text x="61.6" y="140.8">EN</text>
</g>
<g font-size="1.8">
<text x="31.7" y="1.9">5</text>
<text x="90.1" y="1.9">4</text>
<text x="148.5" y="1.9">3</text>
<text x="206.8" y="1.9">2</text>
<text x="265.2" y="1.9">1</text>
<text x=".7" y="29.8">D</text>
<text x="295.1" y="29.8">D</text>
<text x=".7" y="80.9">C</text>
<text x="295.1" y="80.9">C</text>
<text x=".7" y="132.1">B</text>
<text x="295.1" y="132.1">B</text>
<text x=".7" y="183.3">A</text>
<text x="295.1" y="183.3">A</text>
<text x="31.7" y="209.2">5</text>
<text x="90.1" y="209.2">4</text>
<text x="148.5" y="209.2">3</text>
<text x="206.8" y="209.2">2</text>
<text x="265.2" y="209.2">1</text>
</g>
</svg>
